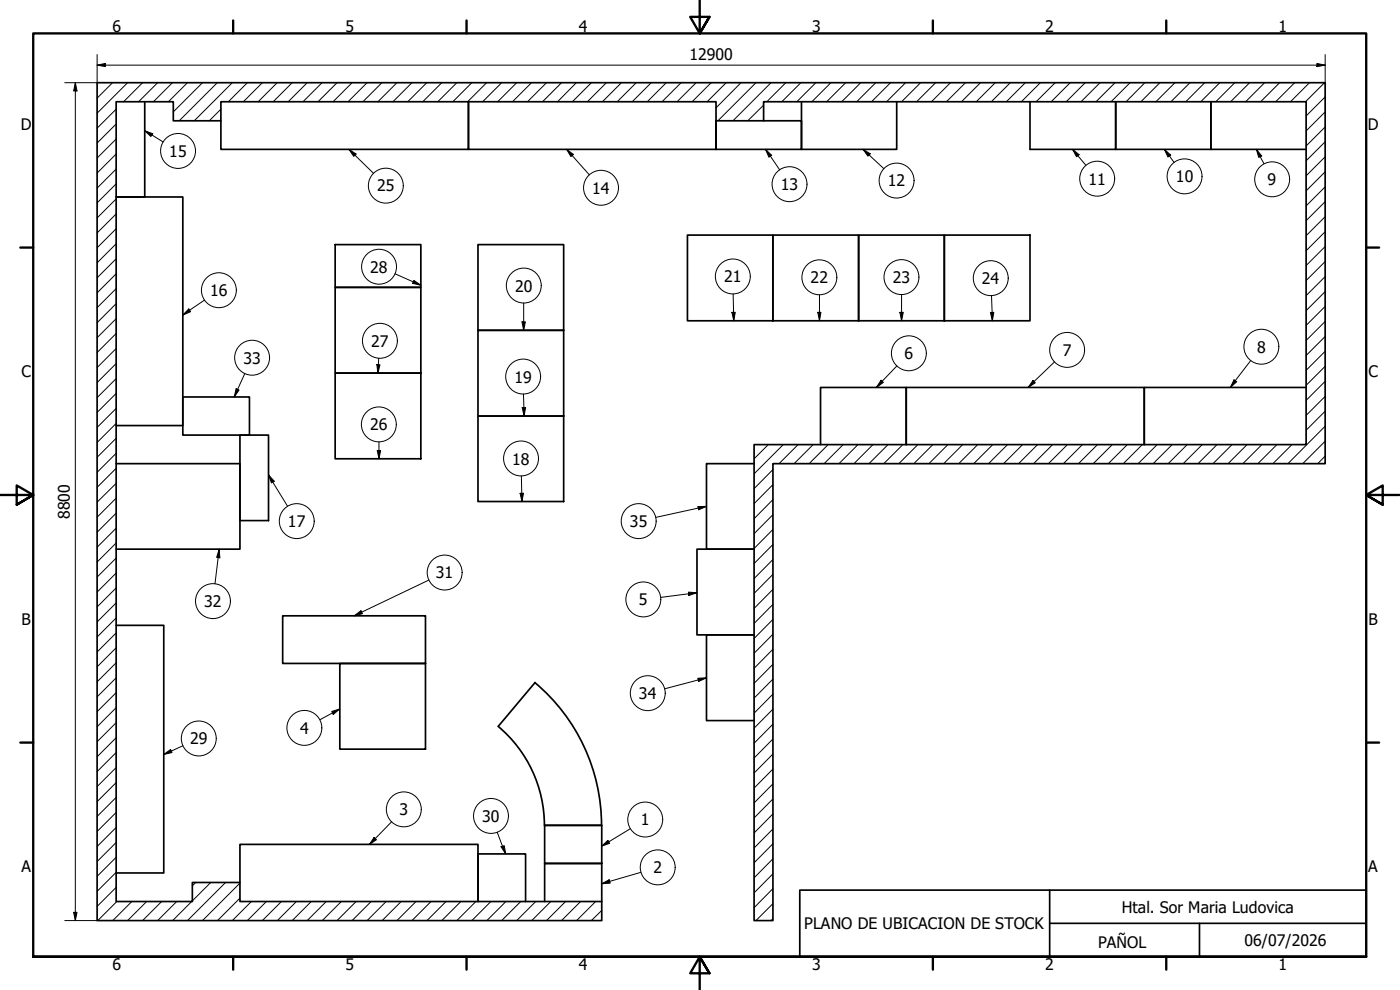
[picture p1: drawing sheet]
<svg xmlns="http://www.w3.org/2000/svg" width="420mm" height="297mm" viewBox="0 0 420 297" stroke-linecap="round" stroke-linejoin="round" font-family="sans-serif">
<!-- layer: Sombreado (ISO) -->
<g fill="none" stroke="#000" stroke-width=".3">
<path d="M29.3 24.8l-.2 .2M33.8 24.8l-4.7 4.6M34.9 37.2l-5.8 5.7M34.9 32.8l-5.8 5.7M38.3 24.8l-9.2 9.2M42.8 24.8l-5.7 5.7M47.3 24.8l-5.7 5.7M51.8 24.8l-5.8 5.7M56.3 24.8l-5.8 5.7M60.8 24.8l-8.8 8.8M65.2 24.8l-11.4 11.4M66.3 32.8l-3.5 3.4"/>
<path d="M69.7 24.8l-11.4 11.4M74.2 24.8l-5.7 5.7M78.7 24.8l-5.7 5.7M83.2 24.8l-5.7 5.7M87.7 24.8l-5.7 5.7M92.2 24.8l-5.7 5.7M96.6 24.8l-5.7 5.7M101.2 24.8l-5.8 5.7M105.7 24.8l-5.8 5.7M110.2 24.8l-5.7 5.7M114.6 24.8l-5.7 5.7M119.1 24.8l-5.7 5.7"/>
<path d="M123.6 24.8l-5.7 5.7M128.1 24.8l-5.7 5.7M132.6 24.8l-5.7 5.7M137.1 24.8l-5.7 5.7M141.6 24.8l-5.7 5.7M146 24.8l-5.7 5.7M150.6 24.8l-5.8 5.7M155.1 24.8l-5.7 5.7M159.5 24.8l-5.7 5.7M164 24.8l-5.7 5.7M168.5 24.8l-5.7 5.7M173 24.8l-5.7 5.7"/>
<path d="M177.5 24.8l-5.7 5.7M182 24.8l-5.7 5.7M186.5 24.8l-5.7 5.7M190.9 24.8l-5.7 5.7M195.5 24.8l-5.8 5.7M200 24.8l-5.8 5.7M204.4 24.8l-5.7 5.7M208.9 24.8l-5.7 5.7M213.4 24.8l-5.7 5.7M217.9 24.8l-5.7 5.7M222.4 24.8l-7.5 7.6M226.9 24.8l-11.4 11.4"/>
<path d="M229.2 36l-.3 .2M229.2 31.5l-4.8 4.7M231.4 24.8l-11.4 11.4M235.8 24.8l-5.7 5.7M240.3 24.8l-5.7 5.7M244.9 24.8l-5.8 5.7M249.4 24.8l-5.8 5.7M253.8 24.8l-5.7 5.7M258.3 24.8l-5.7 5.7M262.8 24.8l-5.7 5.7M267.3 24.8l-5.7 5.7M271.8 24.8l-5.7 5.7"/>
<path d="M276.3 24.8l-5.7 5.7M280.8 24.8l-5.7 5.7M285.2 24.8l-5.7 5.7M289.8 24.8l-5.8 5.7M294.3 24.8l-5.8 5.7M298.7 24.8l-5.7 5.7M303.2 24.8l-5.7 5.7M307.7 24.8l-5.7 5.7M312.2 24.8l-5.7 5.7M316.7 24.8l-5.7 5.7M321.2 24.8l-5.7 5.7M325.7 24.8l-5.7 5.7"/>
<path d="M330.1 24.8l-5.7 5.7M334.6 24.8l-5.7 5.7M339.2 24.8l-5.8 5.7M343.6 24.8l-5.7 5.7M348.1 24.8l-5.7 5.7M352.6 24.8l-5.7 5.7M357.1 24.8l-5.7 5.7M361.6 24.8l-5.7 5.7M366.1 24.8l-5.7 5.7M370.6 24.8l-5.7 5.7M375 24.8l-5.7 5.7M379.5 24.8l-5.7 5.7"/>
<path d="M384 24.8l-5.7 5.7M388.6 24.8l-5.8 5.7M393 24.8l-5.7 5.7M397.5 24.8l-5.7 5.7M397.7 38.1l-5.7 5.7M397.7 33.6l-5.7 5.7M397.7 29.1l-5.7 5.7M34.9 59.7l-5.8 5.7M34.9 55.2l-5.8 5.7M34.9 50.7l-5.8 5.7M34.9 46.2l-5.8 5.7M34.9 41.7l-5.8 5.7"/>
<path d="M397.7 56.1l-5.7 5.7M397.7 51.5l-5.7 5.8M397.7 47l-5.7 5.8M397.7 42.5l-5.7 5.7M34.9 77.6l-5.8 5.8M34.9 73.1l-5.8 5.8M34.9 68.6l-5.8 5.7M34.9 64.2l-5.8 5.7M397.7 78.5l-5.7 5.7M397.7 74l-5.7 5.7M397.7 69.5l-5.7 5.7M397.7 65l-5.7 5.7"/>
<path d="M397.7 60.5l-5.7 5.7M34.9 95.6l-5.8 5.7M34.9 91.1l-5.8 5.7M34.9 86.6l-5.8 5.7M34.9 82.2l-5.8 5.7M397.7 96.4l-5.7 5.8M397.7 91.9l-5.7 5.7M397.7 87.5l-5.7 5.7M397.7 83l-5.7 5.7M34.9 118l-5.8 5.7M34.9 113.6l-5.8 5.7M34.9 109.1l-5.8 5.7"/>
<path d="M34.9 104.6l-5.8 5.7M34.9 100.1l-5.8 5.7M397.7 118.9l-5.7 5.7M397.7 114.4l-5.7 5.7M397.7 109.9l-5.7 5.7M397.7 105.4l-5.7 5.7M397.7 101l-5.7 5.7M34.9 136l-5.8 5.7M34.9 131.5l-5.8 5.7M34.9 127l-5.8 5.8M34.9 122.5l-5.8 5.8M230.6 133.4l-4.3 4.3"/>
<path d="M235.1 133.4l-8.8 8.8M239.5 133.4l-5.7 5.7M244 133.4l-5.7 5.7M248.5 133.4l-5.7 5.7M253 133.4l-5.7 5.7M257.5 133.4l-5.7 5.7M262 133.4l-5.7 5.7M266.5 133.4l-5.7 5.7M271 133.4l-5.8 5.7M275.5 133.4l-5.8 5.7M280 133.4l-5.7 5.7M284.5 133.4l-5.7 5.7"/>
<path d="M288.9 133.4l-5.7 5.7M293.4 133.4l-5.7 5.7M297.9 133.4l-5.7 5.7M302.4 133.4l-5.7 5.7M306.9 133.4l-5.7 5.7M311.4 133.4l-5.7 5.7M315.9 133.4l-5.7 5.7M320.4 133.4l-5.8 5.7M324.9 133.4l-5.7 5.7M329.4 133.4l-5.7 5.7M333.8 133.4l-5.7 5.7M338.3 133.4l-5.7 5.7"/>
<path d="M342.8 133.4l-5.7 5.7M347.3 133.4l-5.7 5.7M351.8 133.4l-5.7 5.7M356.3 133.4l-5.7 5.7M360.8 133.4l-5.7 5.7M365.3 133.4l-5.8 5.7M369.8 133.4l-5.8 5.7M374.3 133.4l-5.7 5.7M378.7 133.4l-5.7 5.7M383.2 133.4l-5.7 5.7M387.7 133.4l-5.7 5.7M397.7 136.8l-2.2 2.3"/>
<path d="M397.7 132.4l-6.7 6.7M397.7 127.9l-11.2 11.2M397.7 123.4l-5.7 5.7M34.9 158.5l-5.8 5.7M34.9 154l-5.8 5.7M34.9 149.5l-5.8 5.7M34.9 145l-5.8 5.7M34.9 140.5l-5.8 5.7M232 158.9l-5.7 5.7M232 154.4l-5.7 5.7M232 149.9l-5.7 5.7M232 145.4l-5.7 5.7"/>
<path d="M232 140.9l-5.7 5.7M34.9 176.4l-5.8 5.7M34.9 171.9l-5.8 5.8M34.9 167.4l-5.8 5.8M34.9 162.9l-5.8 5.7M232 176.8l-5.7 5.7M232 172.3l-5.7 5.7M232 167.9l-5.7 5.7M232 163.4l-5.7 5.7M34.9 198.9l-5.8 5.7M34.9 194.4l-5.8 5.7M34.9 189.9l-5.8 5.7"/>
<path d="M34.9 185.4l-5.8 5.7M34.9 180.9l-5.8 5.7M232 199.3l-5.7 5.7M232 194.8l-5.7 5.7M232 190.3l-5.7 5.7M232 185.9l-5.7 5.7M232 181.3l-5.7 5.8M34.9 216.8l-5.8 5.8M34.9 212.3l-5.8 5.7M34.9 207.8l-5.8 5.7M34.9 203.4l-5.8 5.7M232 217.3l-5.7 5.7"/>
<path d="M232 212.8l-5.7 5.7M232 208.3l-5.7 5.7M232 203.8l-5.7 5.7M34.9 239.3l-5.8 5.7M34.9 234.8l-5.8 5.7M34.9 230.3l-5.8 5.7M34.9 225.8l-5.8 5.7M34.9 221.3l-5.8 5.8M232 239.7l-5.7 5.7M232 235.2l-5.7 5.7M232 230.7l-5.7 5.8M232 226.2l-5.7 5.8"/>
<path d="M232 221.7l-5.7 5.7M34.9 257.2l-5.8 5.7M34.9 252.8l-5.8 5.7M34.9 248.3l-5.8 5.7M34.9 243.8l-5.8 5.7M232 257.7l-5.7 5.7M232 253.2l-5.7 5.7M232 248.7l-5.7 5.7M232 244.2l-5.7 5.7M34.9 266.2l-5.8 5.8M34.9 261.7l-5.8 5.7M35.1 270.5l-5.8 5.7"/>
<path d="M39.6 270.5l-5.8 5.7M44 270.5l-5.7 5.7M48.5 270.5l-5.7 5.7M53 270.5l-5.7 5.7M57.5 270.5l-5.7 5.7M58.7 264.8l-1 1M63.2 264.8l-5.5 5.5M67.7 264.8l-11.4 11.4M72 269.5l-6.7 6.7M72 265l-11.2 11.2M75.4 270.5l-5.7 5.7M79.9 270.5l-5.7 5.7"/>
<path d="M84.5 270.5l-5.8 5.7M89 270.5l-5.8 5.7M93.4 270.5l-5.7 5.7M97.9 270.5l-5.7 5.7M102.4 270.5l-5.7 5.7M106.9 270.5l-5.7 5.7M111.4 270.5l-5.7 5.7M115.9 270.5l-5.7 5.7M120.4 270.5l-5.7 5.7M124.8 270.5l-5.7 5.7M129.3 270.5l-5.7 5.7M133.9 270.5l-5.8 5.7"/>
<path d="M138.3 270.5l-5.7 5.7M142.8 270.5l-5.7 5.7M147.3 270.5l-5.7 5.7M151.8 270.5l-5.7 5.7M156.3 270.5l-5.7 5.7M160.8 270.5l-5.7 5.7M165.3 270.5l-5.7 5.7M169.7 270.5l-5.7 5.7M174.2 270.5l-5.7 5.7M178.8 270.5l-5.8 5.7M180.6 273.2l-3.1 3M232 275.6l-.6 .6"/>
<path d="M232 271.1l-5.1 5.1M232 266.6l-5.7 5.7M232 262.2l-5.7 5.7"/>
</g>
<!-- layer: Visible (ISO) -->
<g fill="none" stroke="#000" stroke-width=".51">
<path d="M29.1 24.8h368.6v114.3h-165.7v137.1h-5.7v-142.8h165.7v-102.9h-162.8v5.7h-14.3v-5.7h-148.6v5.7h-14.3v-5.7h-17.1v240h22.8v-5.7h14.3v5.7h108.6v5.7h-151.5zM43.4 30.5v28.6h-8.5h20v68.6h-20M66.3 36.2v8.6h74.3v-14.3v14.3h74.3v-8.6v8.6h25.6v-8.6h-11.3M240.5 30.5v14.3h28.6v-14.3M309.1 30.5v14.3h25.7v-14.3v14.3h28.6v-14.3v14.3h28.6M100.6 73.4h25.7v12.8h-25.7zM143.4 73.4h25.8v25.7h-25.8zM206.3 70.5h25.7v25.8h-25.7zM232 70.5h25.7v25.8h-25.7zM257.7 70.5h25.7v25.8h-25.7zM283.4 70.5h25.7v25.8h-25.7zM100.6 86.2h25.7v25.7h-25.7z"/>
<path d="M143.4 99.1h25.8v25.7h-25.8zM54.9 119.1h20v11.4h-20zM100.6 111.9h25.7v25.8h-25.7zM392 116.3h-48.6v17.1v-17.1h-71.4v17.1v-17.1h-25.7v17.1M34.9 139.1h37.1v25.7h-37.1M72 130.5h8.6v25.7h-8.6zM143.4 124.8h25.8v25.7h-25.8zM226.3 139.1h-14.3v25.7h14.3h-17.1v25.7h17.1h-14.3v25.7h14.3M34.9 187.6h14.2v74.3h-14.2M84.8 184.8h42.9v14.3h-42.9zM102 199.1h25.7v25.7h-25.7zM149.5 218a38.8 38.8 0 0 1 13.9 29.7l17.2-.1"/>
<path d="M160.5 204.8a55.9 55.9 0 0 1 20 42.9M160.6 204.8l-11.1 13.1M163.4 247.6h17.2v11.5h-17.2zM72 264.8v-11.4h71.4v17.1v-14.3h14.3v14.3M163.4 270.5v-11.4h17.2v11.4"/>
</g>
<!-- layer: Borde (ISO) -->
<g fill="none" stroke="#000" stroke-width=".7">
<path d="M70 6.1v3.9M140 6.1v3.9M210 0v10l-2.9-4.9h5.8l-2.9 4.9 2.9-4.9M280 6.1v3.9M350 6.1v3.9M6.1 74.3h3.9M410 74.3h3.9M0 148.5h10l-5-2.8v5.7l5-2.9-5 2.9M420 148.5h-10l5-2.8v5.7l-5-2.9 5 2.9M6.1 222.8h3.9M410 222.8h3.9M10 287.1v-277.1h400v277.1h-400h400"/>
<path d="M70 287.1v3.8M140 287.1v3.8M212.9 292l-2.9-4.9 2.9 4.9h-5.8l2.9-4.9v9.9M280 287.1v3.8M350 287.1v3.8"/>
</g>
<path d="M240 267.1h170v20h-170zM315 277h95M315 267.1v20M360 277v10.1" fill="none" stroke="#000" stroke-width=".51"/>
<!-- layer: Cota (ISO) -->
<path d="M29.1 19.5l2.5-.5v1zM29.1 16.4v8.4h-9.7M29.1 19.5h368.6M395.2 19l2.5 .5-2.5 .5zM397.7 16.4v8.4M22.6 24.8l.5 2.5h-1zM22.6 24.8v251.4M19.4 276.2h9.7M22.1 273.7h1l-.5 2.5z" fill="none" stroke="#000" stroke-width=".3"/>
<path d="M29.1 19.5l2.5-.5v1zM395.2 19l2.5 .5-2.5 .5zM22.6 24.8l.5 2.5h-1zM22.1 273.7h1l-.5 2.5z" fill="#000"/>
<g fill="none" stroke="#000" stroke-width=".3">
<path d="M43.4 39.2l2.4 .9-.5 .8zM43.4 39.2l5.6 3.4M104.7 44.8l2.2 1.4-.7 .7zM104.7 44.8l7.4 7.2M170.1 44.8l2 1.5-.8 .7zM170.1 44.8l6.7 7.6M229.7 44.8l1.9 1.8-.8 .6zM229.7 44.8l4.3 6.2M259 44.8l2.2 1.4-.7 .6zM259 44.8l6.2 5.8M321.9 44.8l1.9 1.6-.7 .6zM321.9 44.8l4 4.8"/>
<path d="M349.4 44.8l1.9 1.7-.8 .6zM349.4 44.8l3 4M377.1 44.8l1.6 2-.9 .4zM377.1 44.8l2.2 4.3M56.6 92.7l.6 .8-2.3 1zM61.4 90l-6.5 4.5M118.6 82.2l7.7 3.4M124.2 84.1l2.1 1.5-2.5-.6zM156.7 96.6h1l-.5 2.5zM157.2 90.9v8.2M219.6 93.7h1.1l-.5 2.6zM220 88.2l.2 8.1"/>
<path d="M245.4 93.7h1l-.5 2.6zM245.9 88.4v7.9M270.1 93.7h1l-.5 2.6zM270.6 88.4v7.9M297.2 93.8l1.1-.1-.5 2.6zM297.6 88.7l.2 7.6M70.9 116.6l.9 .4-1.5 2.1zM73.5 112.1l-3.2 7M113.1 109.4l.9 .1-.6 2.4zM113.7 107.5l-.3 4.4M157.1 118.2l.2 6.6M264.4 114.1l.7 .6-2.1 1.6z"/>
<path d="M269.2 109.8l-6.2 6.5M310 114.2l.7 .7-2.2 1.4zM316.5 108.6l-8 7.7M370.3 114l.9 .5-1.9 1.8zM375.3 108.2l-6 8.1M113.2 135.2h1l-.5 2.5zM113.7 132.6v5.1M156.7 122.3h1l-.4 2.5zM80.6 142.5l1.7 1.9-.8 .5zM80.6 142.5l5.7 9.4M156.1 148h1l-.4 2.5zM156.5 142.8l.2 7.7"/>
<path d="M209.4 152l2.6-.1-2.3 1.1zM212 151.9l-15.2 3.3M65.8 164.8l.2 2.6-1-.2zM65.8 164.8l-1.3 10.4M128.7 174l-22.4 10.8M206.6 177.7l2.6 .1-2.5 .9zM209.2 177.8l-11 1.4M106.3 184.8l2-1.6 .5 .9zM99.6 213.5l2.4-.8-2 1.7zM102 212.7l-6 3.2M209.4 203.5l2.6-.1-2.3 1.1zM212 203.4l-12.5 3.3"/>
<path d="M49.1 226.4l2.1-1.5 .4 .9zM54.9 223.8l-5.8 2.6M112.3 251.3l.7 .7-2.1 1.4zM117.5 246.6l-6.6 6.8M149.2 249.7l2.6 6.5M150.4 254l.9-.3 .5 2.5zM180.6 253.9l1.8-1.8 .5 .9zM189.2 248.7l-8.6 5.2M180.6 265.2l2.2-1.2 .3 1zM192.3 261.7l-11.7 3.5"/>
<circle cx="53.4" cy="45.3" r="5.2"/>
<circle cx="115.8" cy="55.7" r="5.2"/>
<circle cx="180.4" cy="56.3" r="5.2"/>
<circle cx="236.9" cy="55.3" r="5.2"/>
<circle cx="269.1" cy="54.2" r="5.2"/>
<circle cx="329.3" cy="53.6" r="5.2"/>
<circle cx="355.5" cy="52.9" r="5.2"/>
<circle cx="381.8" cy="53.8" r="5.2"/>
<circle cx="65.7" cy="87.1" r="5.2"/>
<circle cx="113.8" cy="80" r="5.2"/>
<circle cx="157.2" cy="85.7" r="5.2"/>
<circle cx="219.9" cy="82.9" r="5.2"/>
<circle cx="245.9" cy="83.2" r="5.2"/>
<circle cx="270.5" cy="83.1" r="5.2"/>
<circle cx="297.3" cy="83.5" r="5.2"/>
<circle cx="75.7" cy="107.3" r="5.2"/>
<circle cx="114" cy="102.3" r="5.2"/>
<circle cx="157" cy="113" r="5.2"/>
<circle cx="272.8" cy="106" r="5.2"/>
<circle cx="320.3" cy="105" r="5.2"/>
<circle cx="378.6" cy="104" r="5.2"/>
<circle cx="113.7" cy="127.3" r="5.2"/>
<circle cx="156.4" cy="137.6" r="5.2"/>
<circle cx="89.1" cy="156.4" r="5.2"/>
<circle cx="191.7" cy="156.4" r="5.2"/>
<circle cx="133.4" cy="171.8" r="5.2"/>
<circle cx="193.1" cy="179.8" r="5.2"/>
<circle cx="63.9" cy="180.4" r="5.2"/>
<circle cx="91.3" cy="218.4" r="5.2"/>
<circle cx="194.4" cy="208" r="5.2"/>
<circle cx="59.7" cy="221.6" r="5.2"/>
<circle cx="121.2" cy="242.8" r="5.2"/>
<circle cx="147.4" cy="244.8" r="5.2"/>
<circle cx="193.6" cy="245.9" r="5.2"/>
<circle cx="197.4" cy="260.2" r="5.2"/>
</g>
<g fill="#000">
<path d="M43.4 39.2l2.4 .9-.5 .8zM104.7 44.8l2.2 1.4-.7 .7zM170.1 44.8l2 1.5-.8 .7zM229.7 44.8l1.9 1.8-.8 .6zM259 44.8l2.2 1.4-.7 .6zM321.9 44.8l1.9 1.6-.7 .6zM349.4 44.8l1.9 1.7-.8 .6zM377.1 44.8l1.6 2-.9 .4zM56.6 92.7l.6 .8-2.3 1zM124.2 84.1l2.1 1.5-2.5-.6zM156.7 96.6h1l-.5 2.5zM219.6 93.7h1.1l-.5 2.6z"/>
<path d="M245.4 93.7h1l-.5 2.6zM270.1 93.7h1l-.5 2.6zM297.2 93.8l1.1-.1-.5 2.6zM70.9 116.6l.9 .4-1.5 2.1zM113.1 109.4l.9 .1-.6 2.4zM264.4 114.1l.7 .6-2.1 1.6zM310 114.2l.7 .7-2.2 1.4zM370.3 114l.9 .5-1.9 1.8zM113.2 135.2h1l-.5 2.5zM156.7 122.3h1l-.4 2.5zM80.6 142.5l1.7 1.9-.8 .5zM156.1 148h1l-.4 2.5z"/>
<path d="M209.4 152l2.6-.1-2.3 1.1zM65.8 164.8l.2 2.6-1-.2zM206.6 177.7l2.6 .1-2.5 .9zM106.3 184.8l2-1.6 .5 .9zM99.6 213.5l2.4-.8-2 1.7zM209.4 203.5l2.6-.1-2.3 1.1zM49.1 226.4l2.1-1.5 .4 .9zM112.3 251.3l.7 .7-2.1 1.4zM150.4 254l.9-.3 .5 2.5zM180.6 253.9l1.8-1.8 .5 .9zM180.6 265.2l2.2-1.2 .3 1z"/>
</g>
<g font-size="4.8">
<text x="33.7" y="9.6">6</text>
<text x="103.7" y="9.6">5</text>
<text x="173.7" y="9.6">4</text>
<text x="243.7" y="9.6">3</text>
<text x="313.7" y="9.6">2</text>
<text x="383.7" y="9.6">1</text>
<text x="206.9" y="17.9">12900</text>
<text x="6.2" y="38.9">D</text>
<text x="410.5" y="38.9">D</text>
<text x="50.8" y="47">15</text>
<text x="113.2" y="57.5">25</text>
<text x="177.7" y="58.1">14</text>
<text x="234.3" y="57.1">13</text>
<text x="266.4" y="55.9">12</text>
<text x="326.6" y="55.4">11</text>
<text x="352.9" y="54.7">10</text>
<text x="380.4" y="55.5">9</text>
<text x="111.1" y="81.8">28</text>
<text x="63.1" y="88.8">16</text>
<text x="154.6" y="87.5">20</text>
<text x="217.3" y="84.8">21</text>
<text x="243.3" y="85">22</text>
<text x="268" y="84.9">23</text>
<text x="294.7" y="85.3">24</text>
<text x="111.4" y="104.1">27</text>
<text x="271.5" y="107.7">6</text>
<text x="319" y="106.7">7</text>
<text x="377.3" y="105.8">8</text>
<text x="6.4" y="113.1">C</text>
<text x="73.1" y="109.1">33</text>
<text x="410.7" y="113.1">C</text>
<text x="154.4" y="114.8">19</text>
<text x="111.1" y="129.1">26</text>
<text x="153.7" y="139.4">18</text>
<text x="21" y="155.8" transform="rotate(-90 21 155.8)">8800</text>
<text x="86.4" y="158.1">17</text>
<text x="189" y="158.1">35</text>
<text x="130.8" y="173.5">31</text>
<text x="61.3" y="182.2">32</text>
<text x="191.8" y="181.6">5</text>
<text x="6.4" y="187.4">B</text>
<text x="410.7" y="187.4">B</text>
<text x="191.8" y="209.8">34</text>
<text x="90" y="220.1">4</text>
<text x="57" y="223.4">29</text>
<text x="119.9" y="244.7">3</text>
<text x="144.7" y="246.6">30</text>
<text x="192.3" y="247.6">1</text>
<text x="6.4" y="261.7">A</text>
<text x="196.1" y="262">2</text>
<text x="410.7" y="261.7">A</text>
<text x="336.7" y="273.9">Htal. Sor Maria Ludovica</text>
<text x="241.4" y="278.8">PLANO DE UBICACION DE STOCK</text>
<text x="329.6" y="284.3">PAÑOL</text>
<text x="373.4" y="283.8">06/07/2026</text>
<text x="33.7" y="290.9">6</text>
<text x="103.7" y="290.9">5</text>
<text x="173.7" y="290.9">4</text>
<text x="243.7" y="290.9">3</text>
<text x="313.7" y="290.9">2</text>
<text x="383.7" y="290.9">1</text>
</g>
</svg>
